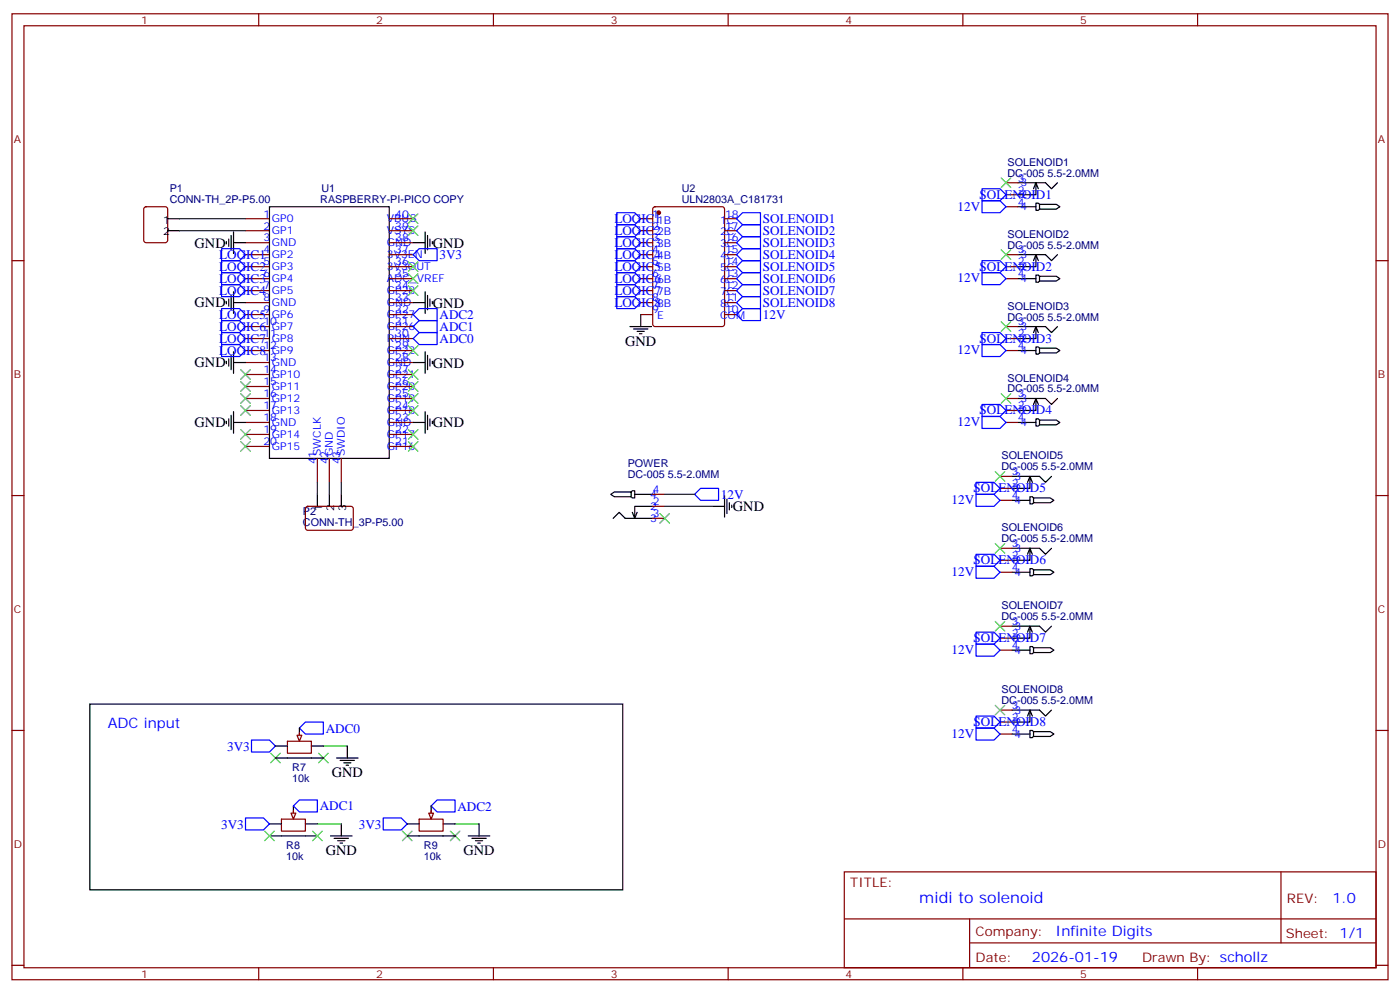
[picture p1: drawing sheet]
<svg xmlns="http://www.w3.org/2000/svg" width="412mm" height="293mm" viewBox="0 0 412 293" stroke-linecap="round" stroke-linejoin="round" font-family="sans-serif">
<g fill="none" stroke="#870000" stroke-width=".35">
<path d="M3.5 4.1h405.4v284.3h-405.4zM7.1 7.6h398.2v277.3h-398.2zM76.2 4.1v3.5M145.3 4.1v3.5M214.5 4.1v3.5M283.6 4.1v3.5M352.8 4.1v3.5M296.3 53.8h3.6M296.3 57.3h3.6M3.5 76.7h3.6M42.6 61.1l.4-.2h5.7l.6 .4 .1 9.4-.5 .7h-5.9l-.6-.4-.1-9.4zM72.3 64.4h7.1"/>
<path d="M72.3 67.9h7.1M72.3 71.4h7.1M72.3 75h7.1M72.3 78.5h7.1M114.7 64.4h7M114.7 67.9h7M114.7 71.4h7M114.7 75h7M114.7 78.5h7M188.7 64.4h3.6M188.7 67.9h3.6M188.7 71.4h3.6"/>
<path d="M188.7 75h3.6M188.7 78.5h3.6M192.5 61.1l.5-.2h19.7l.7 .4v34.1l-.4 .7h-20l-.7-.4v-34.1zM213.4 64.4h3.6M213.4 67.9h3.6M213.4 71.4h3.6M213.4 75h3.6M213.4 78.5h3.6M296.3 75h3.6M296.3 78.5h3.6M296.3 60.9h3.6M405.3 76.7h3.6"/>
<path d="M72.3 82h7.1M72.3 85.5h7.1M72.3 89.1h7.1M72.3 92.6h7.1M72.3 96.1h7.1M72.3 99.7h7.1M114.7 82h7M114.7 85.5h7M114.7 89.1h7M114.7 92.6h7M114.7 96.1h7M114.7 99.7h7"/>
<path d="M188.7 82h3.6M188.7 85.5h3.6M188.7 89.1h3.6M188.7 92.6h3.6M213.4 82h3.6M213.4 85.5h3.6M213.4 89.1h3.6M213.4 92.6h3.6M296.3 82h3.6M296.3 96.1h3.6M296.3 99.7h3.6M72.3 103.2h7.1"/>
<path d="M72.3 106.7h7.1M72.3 110.2h7.1M72.3 113.8h7.1M72.3 117.3h7.1M114.7 103.2h7M114.7 106.7h7M114.7 110.2h7M114.7 113.8h7M114.7 117.3h7M296.3 103.2h3.6M296.3 117.3h3.6M72.3 120.8h7.1"/>
<path d="M72.3 124.4h7.1M72.3 127.9h7.1M72.3 131.4h7.1M93.5 134.9v7.1M97 134.9v7.1M100.5 134.9v7.1M114.7 120.8h7M114.7 124.4h7M114.7 127.9h7M114.7 131.4h7M296.3 120.8h3.6M296.3 124.4h3.6"/>
<path d="M3.5 145.9h3.6M90.2 149.3l.5-.3 12.9 .1 .5 .7-.1 5.9-.6 .4-13-.1-.4-.6v-5.6zM192.3 152.6h3.5M192.3 145.5h3.5M192.3 149h3.5M294.6 140.2h3.5M294.6 147.3h3.5M294.6 143.8h3.5M405.3 145.9h3.6M294.6 161.4h3.5M294.6 168.5h3.5M294.6 164.9h3.5"/>
<path d="M294.6 184.3h3.5M294.6 191.4h3.5M294.6 187.9h3.5M3.5 215h3.6M294.6 209h3.5M294.6 216.1h3.5M294.6 212.5h3.5M405.3 215h3.6M127 238.7v1.7M123.5 241.1h7v3.6h-7zM248.7 256.6h156.6v28.3h-156.6zM377.3 256.7v20.8"/>
<path d="M248.7 270.5h156.5M285.6 277.5h119.6M285.6 270.5v14.1M3.5 284.2h3.6M76.2 284.9v3.5M145.3 284.9v3.5M214.5 284.9v3.5M283.6 284.9v3.5M352.8 284.9v3.5M405.3 284.2h3.6"/>
</g>
<g fill="none" stroke="#000" stroke-width=".35">
<path d="M299.9 53.8h8.1l1.7 1.8 1.8-1.8M305.2 53.8l-.8 1.8M305.9 55.6l-.7-1.8v3.5h-5.3M49.4 64.4h3.5M49.4 67.9h3.5M66.7 71.1v.7M67.4 70.4v2.1M68.1 69.3v4.3M68.8 71.4h3.5M68.8 68.3v6.3M79.4 60.9h35.3v74h-35.3zM121.7 71.4h3.5"/>
<path d="M125.2 68.3v6.3M125.9 69.3v4.3M126.6 70.4v2.1M127.4 71.1v.7M299.9 75h8.1l1.7 1.7 1.8-1.7M299.9 60.9h5.3M305.2 75l-.8 1.7M305.9 76.7l-.7-1.7v3.5h-5.3M306.2 60.1h4.9l1.1 .8-1.1 .7h-4.9zM306.2 60.1l-.3-.3h-.7v2.1h.7l.3-.3M66.7 88.7v.7M67.4 88v2.1"/>
<path d="M68.1 87v4.2M68.8 89.1h3.5M68.8 85.9v6.4M121.7 89.1h3.5M125.2 85.9v6.4M125.9 87v4.2M126.6 88v2.1M127.4 88.7v.7M185.6 96.1h6.3M186.6 96.8h4.3M187.7 97.5h2.1M188.4 98.2h.7"/>
<path d="M188.7 92.6v3.5M299.9 96.1h8.1l1.7 1.8 1.8-1.8M299.9 82h5.3M305.2 96.1l-.8 1.8M305.9 97.9l-.7-1.8v3.6h-5.3M306.2 81.3h4.9l1.1 .7-1.1 .7h-4.9zM306.2 81.3l-.3-.3h-.7v2.1h.7l.3-.4M66.7 106.4v.7M67.4 105.7v2.1M68.1 104.6v4.2M68.8 106.7h3.5M68.8 103.5v6.4"/>
<path d="M121.7 106.7h3.5M125.2 103.5v6.4M125.9 104.6v4.2M126.6 105.7v2.1M127.4 106.4v.7M299.9 117.3h8.1l1.7 1.8 1.8-1.8M299.9 103.2h5.3M305.2 117.3l-.8 1.8M305.9 119.1l-.7-1.8v3.5h-5.3M306.2 102.5h4.9l1.1 .7-1.1 .7h-4.9zM306.2 102.5l-.3-.4h-.7v2.1h.7l.3-.3M66.7 124v.7"/>
<path d="M67.4 123.3v2.1M68.1 122.2v4.3M68.8 124.4h3.5M68.8 121.2v6.3M121.7 124.4h3.5M125.2 121.2v6.3M125.9 122.2v4.3M126.6 123.3v2.1M127.4 124v.7M299.9 124.4h5.3M306.2 123.6h4.9l1.1 .8-1.1 .7h-4.9zM306.2 123.6l-.3-.3h-.7v2.1h.7l.3-.3"/>
<path d="M93.5 145.5v3.5M97 145.5v3.5M100.5 145.5v3.5M179.9 145.5l1.1-.7h4.9v1.4h-4.9zM180.6 152.6l1.8-1.8 1.7 1.8h8.2M185.9 144.8l.4-.3h.7v2.1h-.7l-.4-.4M187 145.5h5.3M187.7 150.8l-.7 1.8M192.3 149h-5.3v3.6l-.7-1.8M209.9 149h3.5M213.4 145.9v6.3M214.1 146.9v4.3"/>
<path d="M214.8 148v2.1M215.5 148.7v.7M298.1 140.2h8.1l1.8 1.8 1.7-1.8M298.1 147.3h5.3M303.4 140.2l-.7 1.8M304.1 142l-.7-1.8v3.6h-5.3M304.4 146.6h5l1 .7-1 .7h-5zM304.4 146.6l-.3-.4h-.7v2.1h.7l.3-.3M298.1 161.4h8.1l1.8 1.8 1.7-1.8M298.1 168.5h5.3M303.4 161.4l-.7 1.8M304.1 163.2l-.7-1.8v3.5h-5.3"/>
<path d="M304.4 167.7h5l1 .8-1 .7h-5zM304.4 167.7l-.3-.3h-.7v2.1h.7l.3-.3M298.1 184.3h8.1l1.8 1.8 1.7-1.8M298.1 191.4h5.3M303.4 184.3l-.7 1.8M304.1 186.1l-.7-1.8v3.6h-5.3M304.4 190.7h5l1 .7-1 .7h-5zM304.4 190.7l-.3-.4h-.7v2.1h.7l.3-.3M298.1 209h8.1l1.8 1.8 1.7-1.8M298.1 216.1h5.3M303.4 209l-.7 1.8M304.1 210.8l-.7-1.8v3.5h-5.3"/>
<path d="M304.4 215.4h5l1 .7-1 .7h-5zM304.4 215.4l-.3-.4h-.7v2.1h.7l.3-.3M127 237.2v3.6M119.9 242.5h3.6M130.5 242.5h3.6M137.9 246.1h6.4M139 246.8h4.2M140.1 247.5h2.1M140.8 248.2h.7M141.1 242.5v3.6"/>
</g>
<g fill="none" stroke="#3c3" stroke-width=".35">
<path d="M294.9 52.4l2.8 2.8M297.7 52.4l-2.8 2.8M120.3 77.1l2.8 2.8M120.3 66.5l2.8 2.8M120.3 63l2.8 2.8M123.1 77.1l-2.8 2.8M123.1 66.5l-2.8 2.8M123.1 63l-2.8 2.8M294.9 73.6l2.8 2.8M297.7 73.6l-2.8 2.8M120.3 80.6l2.8 2.8M120.3 84.1l2.8 2.9"/>
<path d="M123.1 80.6l-2.8 2.8M123.1 84.1l-2.8 2.9M294.9 94.7l2.8 2.8M297.7 94.7l-2.8 2.8M70.9 108.8l2.8 2.9M70.9 112.4l2.8 2.8M70.9 115.9l2.8 2.8M70.9 119.4l2.8 2.8M73.7 115.9l-2.8 2.8M73.7 112.4l-2.8 2.8M73.7 108.8l-2.8 2.9M73.7 119.4l-2.8 2.8"/>
<path d="M120.3 101.8l2.8 2.8M120.3 108.8l2.8 2.9M120.3 112.4l2.8 2.8M120.3 115.9l2.8 2.8M120.3 119.4l2.8 2.8M123.1 101.8l-2.8 2.8M123.1 108.8l-2.8 2.9M123.1 112.4l-2.8 2.8M123.1 115.9l-2.8 2.8M123.1 119.4l-2.8 2.8M294.9 115.9l2.8 2.8M297.7 115.9l-2.8 2.8"/>
<path d="M70.9 126.5l2.8 2.8M70.9 130l2.8 2.8M73.7 130l-2.8 2.8M73.7 126.5l-2.8 2.8M120.3 130l2.8 2.8M120.3 126.5l2.8 2.8M123.1 130l-2.8 2.8M123.1 126.5l-2.8 2.8M293.2 138.8l2.8 2.8M296 138.8l-2.8 2.8M194.4 151.2l2.8 2.8M197.2 151.2l-2.8 2.8"/>
<path d="M293.2 160l2.8 2.8M296 160l-2.8 2.8M293.2 182.9l2.8 2.8M296 182.9l-2.8 2.8M293.2 207.6l2.8 2.8M296 207.6l-2.8 2.8M118.5 244.7l2.9 2.8M121.4 244.7l-2.9 2.8M132.6 244.7l2.9 2.8M135.5 244.7l-2.9 2.8"/>
</g>
<circle cx="194" cy="62.6" r=".53" fill="#870000" stroke="#870000" stroke-width=".35"/>
<path d="M52.9 64.4h19.4M52.9 67.9h19.4M93.5 142v3.5M97 142v3.5M100.5 142v3.5M195.8 149h14.1M195.8 145.5h8.8M134.1 242.5h7" fill="none" stroke="#008700" stroke-width=".35"/>
<g fill="none" stroke="#00f" stroke-width=".35">
<path d="M289.3 55.6h5.3l1.7 1.7-1.7 1.8h-5.3zM289.3 59.1h5.3l1.7 1.8-1.7 1.7h-5.3zM65.3 73.2h5.3l1.7 1.8-1.7 1.7h-5.3zM65.3 76.7h5.3l1.7 1.8-1.7 1.8h-5.3zM181.7 62.6h5.3l1.7 1.8-1.7 1.7h-5.3zM181.7 66.1h5.3l1.7 1.8-1.7 1.8h-5.3zM181.7 69.7h5.3l1.7 1.7-1.7 1.8h-5.3zM181.7 73.2h5.3l1.7 1.8-1.7 1.7h-5.3zM181.7 76.7h5.3l1.7 1.8-1.7 1.8h-5.3zM217 64.4l1.7-1.8h5.3v3.5h-5.3zM218.7 66.1h5.3v3.6h-5.3l-1.7-1.8zM218.7 69.7h5.3v3.5h-5.3l-1.7-1.8z"/>
<path d="M218.7 73.2h5.3v3.5h-5.3l-1.7-1.7zM218.7 76.7h5.3v3.6h-5.3l-1.7-1.8zM289.3 76.7h5.3l1.7 1.8-1.7 1.8h-5.3zM65.3 80.3h5.3l1.7 1.7-1.7 1.8h-5.3zM65.3 83.8h5.3l1.7 1.7-1.7 1.8h-5.3zM65.3 90.8h5.3l1.7 1.8-1.7 1.8h-5.3zM65.3 94.4h5.3l1.7 1.7-1.7 1.8h-5.3zM65.3 97.9h5.3l1.7 1.8-1.7 1.7h-5.3zM181.7 80.3h5.3l1.7 1.7-1.7 1.8h-5.3zM181.7 83.8h5.3l1.7 1.7-1.7 1.8h-5.3zM181.7 87.3h5.3l1.7 1.8-1.7 1.7h-5.3zM217 92.6l1.7-1.8h5.3v3.6h-5.3z"/>
<path d="M218.7 80.3h5.3v3.5h-5.3l-1.7-1.8zM218.7 83.8h5.3v3.5h-5.3l-1.7-1.8zM218.7 87.3h5.3v3.5h-5.3l-1.7-1.7zM289.3 97.9h5.3l1.7 1.8-1.7 1.7h-5.3zM289.3 80.3h5.3l1.7 1.7-1.7 1.8h-5.3zM65.3 101.4h5.3l1.7 1.8-1.7 1.8h-5.3zM289.3 119.1h5.3l1.7 1.7-1.7 1.8h-5.3zM289.3 101.4h5.3l1.7 1.8-1.7 1.8h-5.3zM289.3 122.6h5.3l1.7 1.8-1.7 1.7h-5.3zM204.6 145.5l1.8-1.7h5.3v3.5h-5.3zM287.5 142h5.3l1.8 1.8-1.8 1.7h-5.3zM287.5 145.5h5.3l1.8 1.8-1.8 1.7h-5.3z"/>
<path d="M287.5 163.2h5.3l1.8 1.7-1.8 1.8h-5.3zM287.5 166.7h5.3l1.8 1.8-1.8 1.7h-5.3zM287.5 186.1h5.3l1.8 1.8-1.8 1.7h-5.3zM287.5 189.6h5.3l1.8 1.8-1.8 1.7h-5.3zM287.5 210.8h5.3l1.8 1.7-1.8 1.8h-5.3zM287.5 214.3h5.3l1.8 1.8-1.8 1.7h-5.3zM127 237.2l1.8-1.7h5.3v3.5h-5.3zM112.9 240.8h5.3l1.7 1.7-1.7 1.8h-5.3z"/>
</g>
<path d="M126.3 239.4h1.4l-.7 1.7z" fill="#f0f0f0" stroke="#870000" stroke-width=".35"/>
<path d="M26.5 207.3h156.9v54.6h-156.9zM86.4 237.2v3.6M79.4 242.5h3.5M90 242.5h3.5M119.9 246.1h14.2" fill="none" stroke="#000" stroke-width=".35"/>
<path d="M86.4 238.7v1.7M82.9 241.1h7.1v3.6h-7.1z" fill="none" stroke="#870000" stroke-width=".35"/>
<path d="M85.7 239.4h1.4l-.7 1.7z" fill="#f0f0f0" stroke="#870000" stroke-width=".35"/>
<g fill="none" stroke="#000" stroke-width=".35">
<path d="M81.1 219.6h3.6M88.2 214.3v3.5M91.7 219.6h3.5M102.3 219.6v3.5M99.1 223.1h6.4M100.2 223.8h4.2M101.2 224.5h2.2M102 225.2h.7M79.4 246.1h14.1M97.4 246.1h6.3M98.4 246.8h4.3M99.5 247.5h2.1"/>
<path d="M100.2 248.2h.7M100.5 242.5v3.6"/>
</g>
<path d="M74.1 217.8h5.3l1.7 1.8-1.7 1.8h-5.3zM90 212.5h5.2v3.6h-5.2l-1.8-1.8zM86.4 237.2l1.8-1.7h5.3v3.5h-5.3zM72.3 240.8h5.3l1.8 1.7-1.8 1.8h-5.3z" fill="none" stroke="#00f" stroke-width=".35"/>
<path d="M95.2 219.6h7.1M93.5 242.5h7" fill="none" stroke="#008700" stroke-width=".35"/>
<path d="M79.7 221.7l2.8 2.8M82.5 221.7l-2.8 2.8M93.8 221.7l2.9 2.8M96.7 221.7l-2.9 2.8M78 244.7l2.8 2.8M80.8 244.7l-2.8 2.8M92.1 244.7l2.8 2.8M94.9 244.7l-2.8 2.8" fill="none" stroke="#3c3" stroke-width=".35"/>
<path d="M84.7 218.2h7v3.5h-7zM88.2 215.7v1.8" fill="none" stroke="#870000" stroke-width=".35"/>
<path d="M87.5 216.4h1.4l-.7 1.8z" fill="#f0f0f0" stroke="#870000" stroke-width=".35"/>
<path d="M81.1 223.1h14.1" fill="none" stroke="#000" stroke-width=".35"/>
<path d="M121.7 75l1.8-1.8h5.3v3.5h-5.3zM121.7 99.7l1.8-1.8h5.3v3.5h-5.3zM121.7 96.1l1.8-1.7h5.3v3.5h-5.3zM121.7 92.6l1.8-1.8h5.3v3.6h-5.3z" fill="none" stroke="#00f" stroke-width=".35"/>
<text font-size="4.6" fill="#00f" x="270.8" y="265.7">midi to solenoid</text>
<g font-size="4.2">
<text x="57.3" y="72.9">GND</text>
<text x="127.5" y="72.9">GND</text>
<text x="57.3" y="90.5">GND</text>
<text x="127.5" y="90.5">GND</text>
<text x="184.1" y="101.8">GND</text>
<text x="57.3" y="108.1">GND</text>
<text x="127.5" y="108.2">GND</text>
<text x="57.3" y="125.8">GND</text>
<text x="127.5" y="125.8">GND</text>
<text x="215.9" y="150.5">GND</text>
<text x="97.7" y="228.8">GND</text>
<text x="96" y="251.7">GND</text>
<text x="136.5" y="251.7">GND</text>
</g>
<g font-size="4.2" fill="#00f">
<text x="31.7" y="214.3">ADC input</text>
<text x="392.5" y="265.9">1.0</text>
<text x="310.9" y="275.5">Infinite Digits</text>
<text x="304" y="283.3">2026-01-19</text>
</g>
<g font-size="3.9" fill="#00f">
<text x="288.6" y="58.6">SOLENOID1</text>
<text x="181" y="65.6">LOGIC1</text>
<text x="224.7" y="65.6">SOLENOID1</text>
<text x="282.1" y="62">12V</text>
<text x="181" y="69.2">LOGIC2</text>
<text x="224.7" y="69.1">SOLENOID2</text>
<text x="64.6" y="76.2">LOGIC1</text>
<text x="129.5" y="76.1">3V3</text>
<text x="181" y="72.6">LOGIC3</text>
<text x="181" y="76.1">LOGIC4</text>
<text x="224.7" y="72.6">SOLENOID3</text>
<text x="224.7" y="76.1">SOLENOID4</text>
<text x="64.6" y="79.7">LOGIC2</text>
<text x="64.6" y="83.2">LOGIC3</text>
<text x="181" y="79.7">LOGIC5</text>
<text x="181" y="83.2">LOGIC6</text>
<text x="224.7" y="79.7">SOLENOID5</text>
<text x="224.7" y="83.2">SOLENOID6</text>
<text x="282.1" y="83.1">12V</text>
<text x="288.6" y="79.7">SOLENOID2</text>
<text x="64.6" y="86.7">LOGIC4</text>
<text x="181" y="86.7">LOGIC7</text>
<text x="224.7" y="86.7">SOLENOID7</text>
<text x="64.6" y="93.8">LOGIC5</text>
<text x="129.5" y="93.9">ADC2</text>
<text x="181" y="90.2">LOGIC8</text>
<text x="224.7" y="94">12V</text>
<text x="224.7" y="90.2">SOLENOID8</text>
<text x="64.6" y="97.3">LOGIC6</text>
<text x="64.6" y="100.8">LOGIC7</text>
<text x="129.5" y="101">ADC0</text>
<text x="129.5" y="97.5">ADC1</text>
<text x="288.6" y="100.8">SOLENOID3</text>
<text x="64.6" y="104.4">LOGIC8</text>
<text x="282.1" y="104.3">12V</text>
<text x="282.1" y="125.5">12V</text>
<text x="288.6" y="122">SOLENOID4</text>
<text x="212.4" y="146.9">12V</text>
<text x="280.3" y="148.4">12V</text>
<text x="286.8" y="144.9">SOLENOID5</text>
<text x="286.8" y="166.1">SOLENOID6</text>
<text x="280.3" y="169.6">12V</text>
<text x="286.8" y="189">SOLENOID7</text>
<text x="280.3" y="192.5">12V</text>
<text x="96" y="215.6">ADC0</text>
<text x="286.8" y="213.7">SOLENOID8</text>
<text x="66.9" y="221">3V3</text>
<text x="280.3" y="217.2">12V</text>
<text x="94.2" y="238.4">ADC1</text>
<text x="134.8" y="238.6">ADC2</text>
<text x="65.1" y="243.9">3V3</text>
<text x="105.7" y="243.9">3V3</text>
</g>
<g font-size="3.9" fill="#800">
<text x="250.5" y="261.2">TITLE:</text>
<text x="379.1" y="265.9">REV:</text>
<text x="287.4" y="275.4">Company:</text>
<text x="378.7" y="276">Sheet: 1/1</text>
<text x="287.4" y="283.1">Date:</text>
<text x="336.4" y="283.2">Drawn By: schollz</text>
</g>
<g font-size="3.2" fill="#800">
<text x="41.6" y="7.1">1</text>
<text x="110.8" y="7.1">2</text>
<text x="179.9" y="7.1">3</text>
<text x="249.1" y="7.1">4</text>
<text x="318.2" y="7.1">5</text>
<text x="4.1" y="42.2">A</text>
<text x="405.9" y="42.2">A</text>
<text x="4.1" y="111.3">B</text>
<text x="405.9" y="111.3">B</text>
<text x="4.1" y="180.4">C</text>
<text x="405.9" y="180.4">C</text>
<text x="4.1" y="249.6">D</text>
<text x="405.9" y="249.6">D</text>
<text x="41.6" y="287.9">1</text>
<text x="110.8" y="287.9">2</text>
<text x="179.9" y="287.9">3</text>
<text x="249.1" y="287.9">4</text>
<text x="318.2" y="287.9">5</text>
</g>
<g font-size="3.2" fill="#000080">
<text x="296.8" y="52">DC-005 5.5-2.0MM</text>
<text x="296.8" y="48.8">SOLENOID1</text>
<text x="50" y="59.8">CONN-TH_2P-P5.00</text>
<text x="50" y="56.6">P1</text>
<text x="94.3" y="59.7">RASPBERRY-PI-PICO COPY</text>
<text x="94.7" y="56.6">U1</text>
<text x="200.8" y="59.6">ULN2803A_C181731</text>
<text x="200.8" y="56.4">U2</text>
<text x="296.8" y="70">SOLENOID2</text>
<text x="296.8" y="73.2">DC-005 5.5-2.0MM</text>
<text x="296.8" y="94.4">DC-005 5.5-2.0MM</text>
<text x="296.8" y="91.1">SOLENOID3</text>
<text x="296.8" y="112.3">SOLENOID4</text>
<text x="296.8" y="115.5">DC-005 5.5-2.0MM</text>
<text x="184.9" y="137.6">POWER</text>
<text x="295" y="135.2">SOLENOID5</text>
<text x="184.9" y="140.8">DC-005 5.5-2.0MM</text>
<text x="295" y="138.5">DC-005 5.5-2.0MM</text>
<text x="89.3" y="154.8">CONN-TH_3P-P5.00</text>
<text x="89.3" y="151.6">P2</text>
<text x="295" y="159.6">DC-005 5.5-2.0MM</text>
<text x="295" y="156.4">SOLENOID6</text>
<text x="295" y="179.3">SOLENOID7</text>
<text x="295" y="182.6">DC-005 5.5-2.0MM</text>
<text x="295" y="207.3">DC-005 5.5-2.0MM</text>
<text x="295" y="204">SOLENOID8</text>
<text x="86.1" y="226.9">R7</text>
<text x="86.1" y="230.3">10k</text>
<text x="84.3" y="249.9">R8</text>
<text x="124.9" y="249.9">R9</text>
<text x="84.3" y="253.2">10k</text>
<text x="124.9" y="253.2">10k</text>
</g>
<g font-size="3.2" fill="#00f">
<text x="299.9" y="53.4">3</text>
<text x="299.9" y="57">2</text>
<text x="300.6" y="54.9">3</text>
<text x="300.6" y="58.4">2</text>
<text x="77.6" y="64">1</text>
<text x="80.1" y="65.4">GP0</text>
<text x="113.9" y="65.4">VBUS</text>
<text x="116.4" y="64">40</text>
<text x="192.1" y="64">1</text>
<text x="193.6" y="65.8">1B</text>
<text x="212.1" y="65.8">1C</text>
<text x="213.6" y="64">18</text>
<text x="299.9" y="60.5">4</text>
<text x="300.6" y="61.9">4</text>
<text x="77.6" y="67.6">2</text>
<text x="77.6" y="71.1">3</text>
<text x="80.1" y="69">GP1</text>
<text x="113.9" y="69">VSYS</text>
<text x="116.4" y="71.1">38</text>
<text x="116.4" y="67.6">39</text>
<text x="192.1" y="67.6">2</text>
<text x="192.1" y="71.1">3</text>
<text x="193.6" y="69.3">2B</text>
<text x="212.1" y="69.3">2C</text>
<text x="213.6" y="71.1">16</text>
<text x="213.6" y="67.6">17</text>
<text x="77.6" y="74.6">4</text>
<text x="80.1" y="72.5">GND</text>
<text x="80.1" y="76">GP2</text>
<text x="113.9" y="76">3V3EN</text>
<text x="113.9" y="72.5">GND</text>
<text x="116.4" y="74.6">37</text>
<text x="192.1" y="74.6">4</text>
<text x="193.6" y="72.8">3B</text>
<text x="193.6" y="76.4">4B</text>
<text x="212.1" y="76.4">4C</text>
<text x="212.1" y="72.8">3C</text>
<text x="213.6" y="74.6">15</text>
<text x="299.9" y="74.6">3</text>
<text x="300.6" y="76">3</text>
<text x="77.6" y="78.1">5</text>
<text x="77.6" y="81.7">6</text>
<text x="80.1" y="79.6">GP3</text>
<text x="80.1" y="83.1">GP4</text>
<text x="113.9" y="83.1">ADC_VREF</text>
<text x="113.9" y="79.6">3V3OUT</text>
<text x="116.4" y="81.7">35</text>
<text x="116.4" y="78.1">36</text>
<text x="192.1" y="78.1">5</text>
<text x="192.1" y="81.7">6</text>
<text x="193.6" y="79.9">5B</text>
<text x="193.6" y="83.4">6B</text>
<text x="212.1" y="83.4">6C</text>
<text x="212.1" y="79.9">5C</text>
<text x="213.6" y="81.7">13</text>
<text x="213.6" y="78.1">14</text>
<text x="299.9" y="81.7">4</text>
<text x="299.9" y="78.1">2</text>
<text x="300.6" y="83.1">4</text>
<text x="300.6" y="79.6">2</text>
<text x="77.6" y="85.2">7</text>
<text x="77.6" y="88.7">8</text>
<text x="80.1" y="86.6">GP5</text>
<text x="113.9" y="86.6">GP28</text>
<text x="116.4" y="88.7">33</text>
<text x="116.4" y="85.2">34</text>
<text x="192.1" y="85.2">7</text>
<text x="192.1" y="88.7">8</text>
<text x="193.6" y="87">7B</text>
<text x="212.1" y="87">7C</text>
<text x="213.6" y="88.7">11</text>
<text x="213.6" y="85.2">12</text>
<text x="77.6" y="92.3">9</text>
<text x="77.6" y="95.8">10</text>
<text x="80.1" y="90.1">GND</text>
<text x="80.1" y="93.7">GP6</text>
<text x="113.9" y="93.7">GP27</text>
<text x="113.9" y="90.1">GND</text>
<text x="116.4" y="95.8">31</text>
<text x="116.4" y="92.3">32</text>
<text x="192.1" y="92.3">9</text>
<text x="193.6" y="90.5">8B</text>
<text x="193.6" y="94">E</text>
<text x="212.1" y="94">COM</text>
<text x="212.1" y="90.5">8C</text>
<text x="213.6" y="92.3">10</text>
<text x="299.9" y="95.8">3</text>
<text x="77.6" y="99.3">11</text>
<text x="80.1" y="97.2">GP7</text>
<text x="80.1" y="100.7">GP8</text>
<text x="113.9" y="100.7">RUN</text>
<text x="113.9" y="97.2">GP26</text>
<text x="116.4" y="99.3">30</text>
<text x="299.9" y="99.3">2</text>
<text x="300.6" y="97.2">3</text>
<text x="300.6" y="100.7">2</text>
<text x="77.6" y="102.8">12</text>
<text x="77.6" y="106.4">13</text>
<text x="80.1" y="104.2">GP9</text>
<text x="80.1" y="107.8">GND</text>
<text x="113.9" y="107.8">GND</text>
<text x="113.9" y="104.2">GP22</text>
<text x="116.4" y="106.4">28</text>
<text x="116.4" y="102.8">29</text>
<text x="299.9" y="102.8">4</text>
<text x="300.6" y="104.2">4</text>
<text x="77.6" y="109.9">14</text>
<text x="77.6" y="113.4">15</text>
<text x="80.1" y="111.3">GP10</text>
<text x="113.9" y="111.3">GP21</text>
<text x="116.4" y="113.4">26</text>
<text x="116.4" y="109.9">27</text>
<text x="77.6" y="116.9">16</text>
<text x="80.1" y="114.8">GP11</text>
<text x="80.1" y="118.4">GP12</text>
<text x="113.9" y="118.4">GP19</text>
<text x="113.9" y="114.8">GP20</text>
<text x="116.4" y="116.9">25</text>
<text x="299.9" y="116.9">3</text>
<text x="300.6" y="118.4">3</text>
<text x="77.6" y="120.5">17</text>
<text x="77.6" y="124">18</text>
<text x="80.1" y="121.9">GP13</text>
<text x="80.1" y="125.4">GND</text>
<text x="113.9" y="125.4">GND</text>
<text x="113.9" y="121.9">GP18</text>
<text x="116.4" y="124">23</text>
<text x="116.4" y="120.5">24</text>
<text x="299.9" y="124">4</text>
<text x="299.9" y="120.5">2</text>
<text x="300.6" y="125.4">4</text>
<text x="300.6" y="121.9">2</text>
<text x="77.6" y="127.5">19</text>
<text x="77.6" y="131.1">20</text>
<text x="80.1" y="128.9">GP14</text>
<text x="113.9" y="128.9">GP17</text>
<text x="116.4" y="127.5">22</text>
<text x="116.4" y="131.1">21</text>
<text x="80.1" y="132.5">GP15</text>
<text x="93.1" y="136.7" transform="rotate(-90 93.1 136.7)">41</text>
<text x="94.5" y="134.2" transform="rotate(-90 94.5 134.2)">SWCLK</text>
<text x="96.7" y="136.7" transform="rotate(-90 96.7 136.7)">42</text>
<text x="98.1" y="134.2" transform="rotate(-90 98.1 134.2)">GND</text>
<text x="100.2" y="136.7" transform="rotate(-90 100.2 136.7)">43</text>
<text x="101.6" y="134.2" transform="rotate(-90 101.6 134.2)">SWDIO</text>
<text x="113.9" y="132.5">GP16</text>
<text x="298.1" y="139.9">3</text>
<text x="298.1" y="143.4">2</text>
<text x="298.8" y="141.3">3</text>
<text x="191.6" y="146.6">4</text>
<text x="192.3" y="145.2">4</text>
<text x="192.3" y="148.7">2</text>
<text x="298.1" y="146.9">4</text>
<text x="298.8" y="148.3">4</text>
<text x="298.8" y="144.8">2</text>
<text x="191.6" y="153.6">3</text>
<text x="191.6" y="150.1">2</text>
<text x="192.3" y="152.2">3</text>
<text x="298.1" y="161">3</text>
<text x="298.1" y="164.6">2</text>
<text x="298.8" y="162.5">3</text>
<text x="298.8" y="166">2</text>
<text x="298.1" y="168.1">4</text>
<text x="298.8" y="169.5">4</text>
<text x="298.1" y="184">3</text>
<text x="298.8" y="185.4">3</text>
<text x="298.1" y="191">4</text>
<text x="298.1" y="187.5">2</text>
<text x="298.8" y="188.9">2</text>
<text x="298.8" y="192.4">4</text>
<text x="298.1" y="208.7">3</text>
<text x="298.1" y="215.7">4</text>
<text x="298.1" y="212.2">2</text>
<text x="298.8" y="210.1">3</text>
<text x="298.8" y="213.6">2</text>
<text x="298.8" y="217.1">4</text>
</g>
<g font-size="3.2">
<text x="48.1" y="65.8">1</text>
<text x="48.1" y="69.3">2</text>
<text x="94.9" y="150.4" transform="rotate(-90 94.9 150.4)">1</text>
<text x="98.4" y="150.4" transform="rotate(-90 98.4 150.4)">2</text>
<text x="102" y="150.4" transform="rotate(-90 102 150.4)">3</text>
</g>
</svg>
